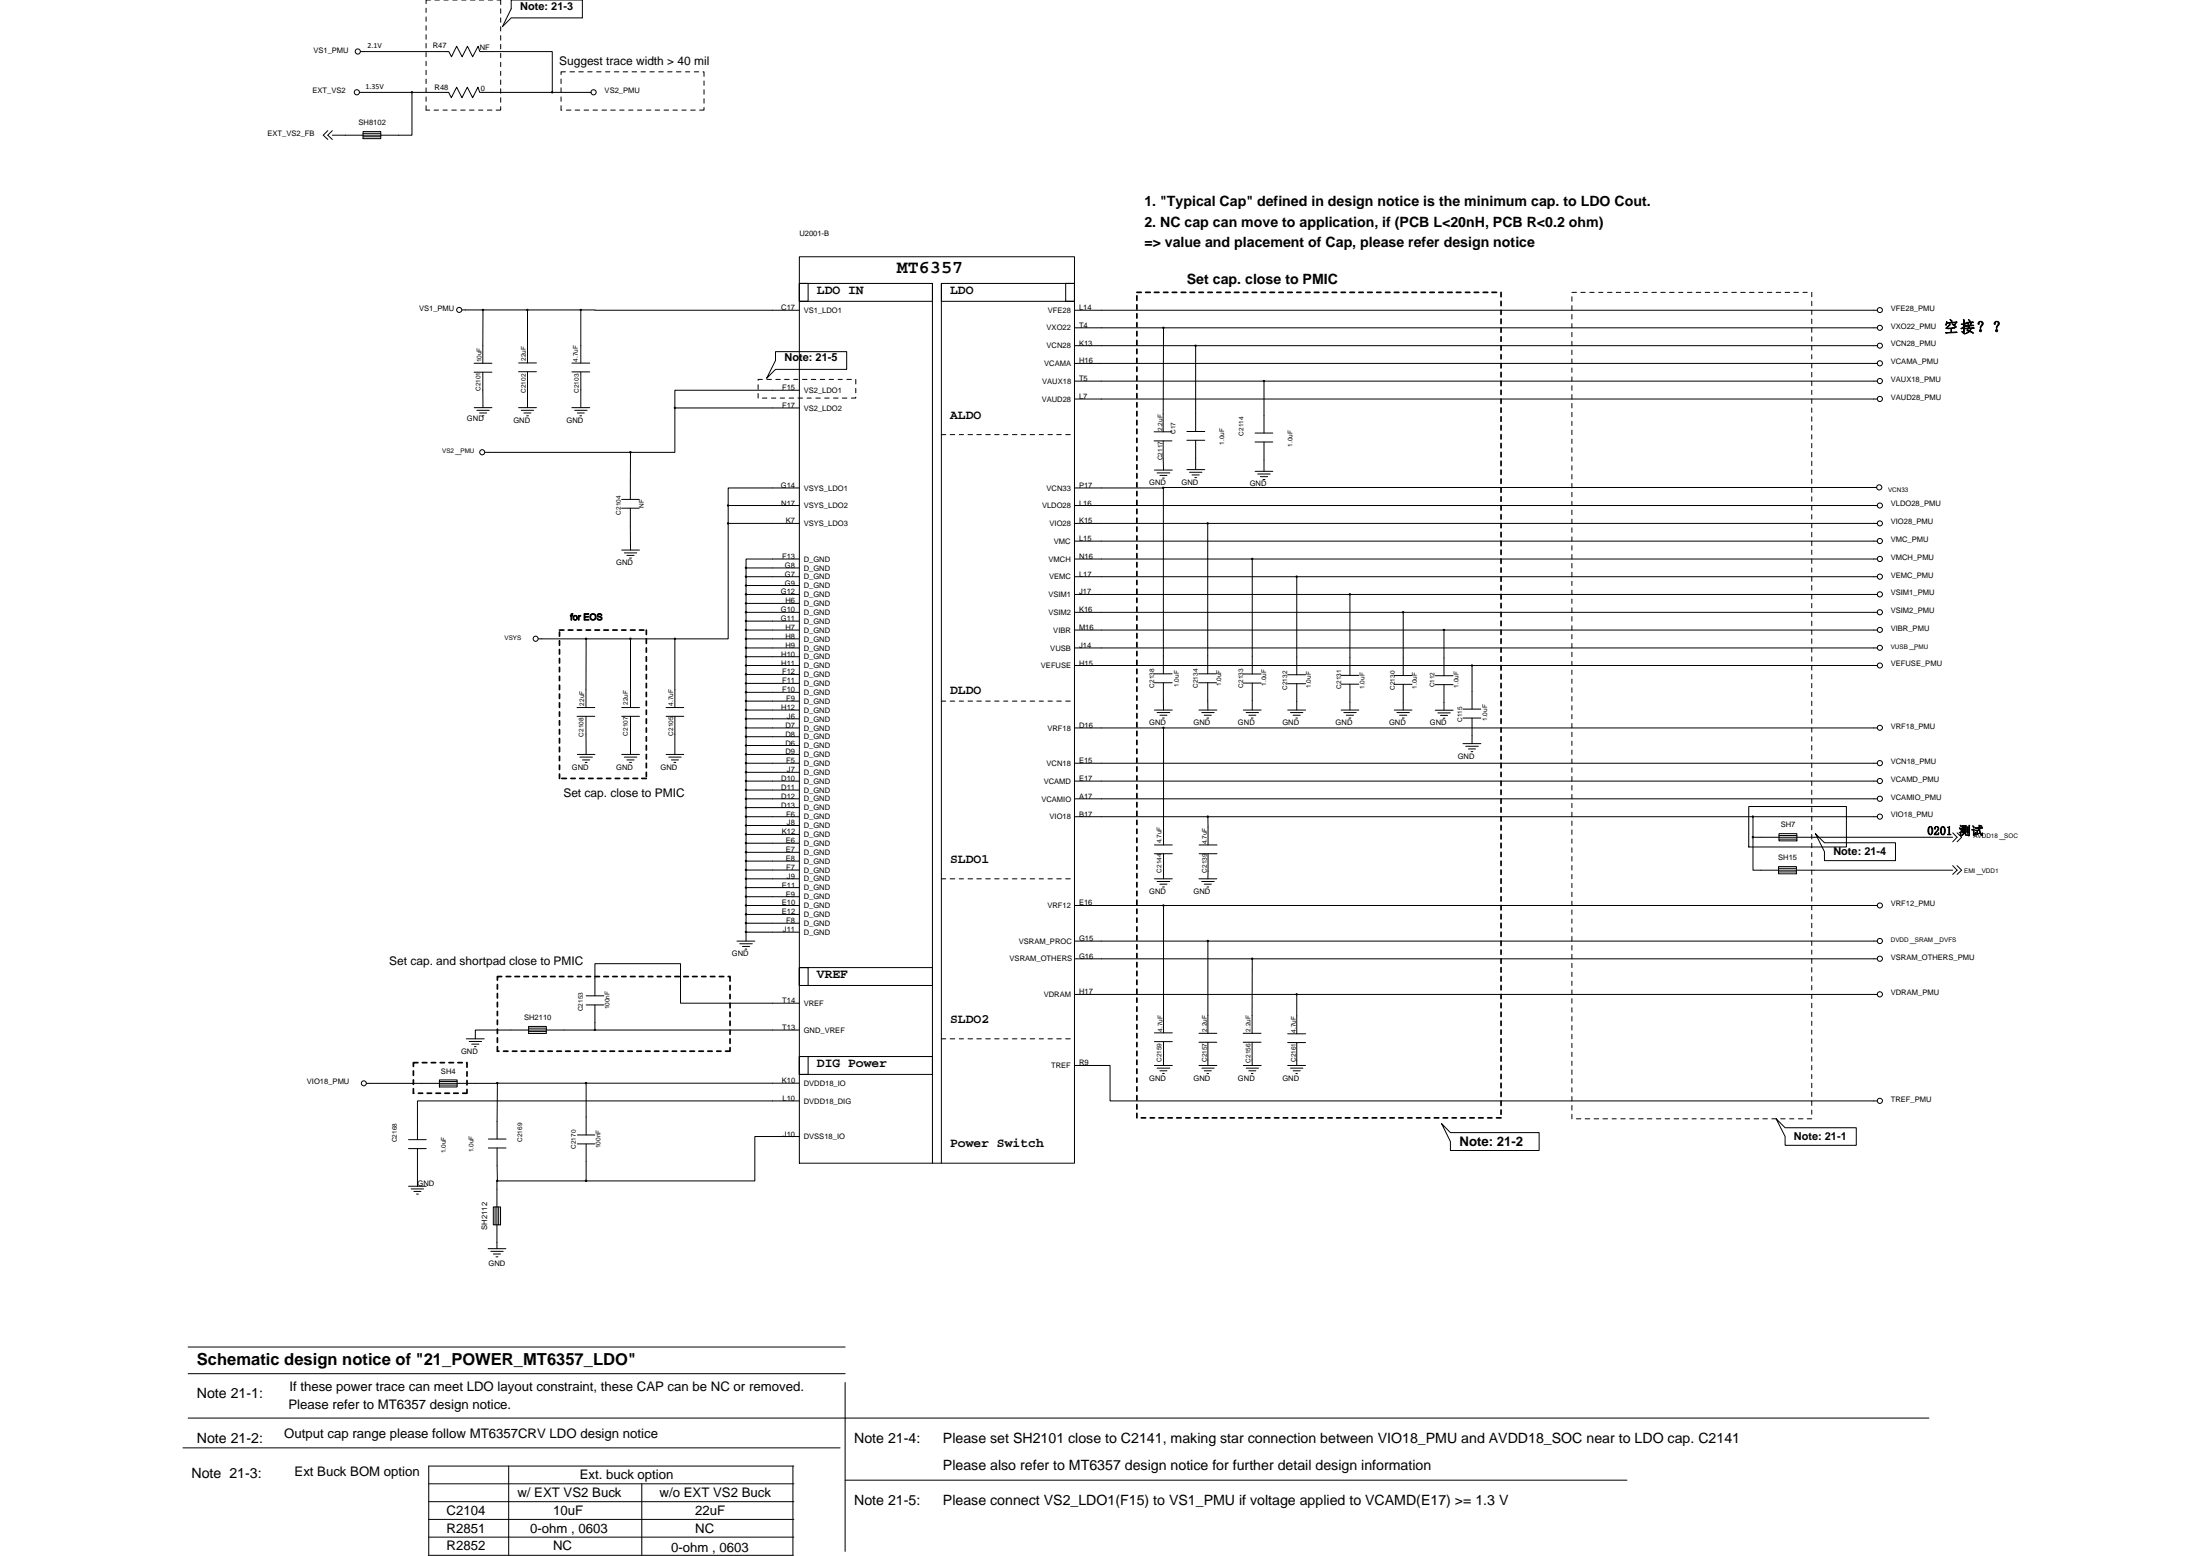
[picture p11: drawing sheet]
<svg xmlns="http://www.w3.org/2000/svg" width="297mm" height="210mm" viewBox="0 0 297 210" stroke-linecap="round" stroke-linejoin="round" font-family="sans-serif">
<g fill="none" stroke="#000" stroke-width=".23">
<path d="M153.5 39.9v.6M153.5 39.5h.6M154.7 39.5h.6M155.9 39.5h.6M157.1 39.5h.6M158.3 39.5h.6M159.5 39.5h.6M160.7 39.5h.6M161.9 39.5h.6M163.1 39.5h.6M164.3 39.5h.6M165.5 39.5h.6"/>
<path d="M166.7 39.5h.6M167.9 39.5h.6M169.1 39.5h.6M170.3 39.5h.6M171.5 39.5h.6M172.7 39.5h.6M173.9 39.5h.6M175.1 39.5h.6M176.3 39.5h.6M177.5 39.5h.6M178.7 39.5h.6M179.9 39.5h.6"/>
<path d="M181.1 39.5h.5M182.3 39.5h.6M183.5 39.5h.6M184.7 39.5h.6M185.9 39.5h.6M187.1 39.5h.6M188.3 39.5h.6M189.5 39.5h.6M190.6 39.5h.7M191.9 39.5h.5M193.1 39.5h.6M194.3 39.5h.6"/>
<path d="M195.4 39.5h.7M196.6 39.5h.6M197.9 39.5h.6M199 39.5h.6M200.3 39.5h.6M201.4 39.5h.7M202.7 39.5v.5M153.5 41.1v.6M153.5 42.3v.6M153.5 43.5v.6M153.5 44.7v.6M153.5 45.9v.6"/>
<path d="M153.5 47.1v.6M153.5 48.3v.6M153.5 49.5v.6M153.5 50.7v.6M153.5 51.9v.6M153.5 53.1v.6M153.5 54.3v.6M153.5 55.5v.6M153.5 56.7v.6M153.5 57.9v.6M153.5 59.1v.6M202.7 40.7v.6"/>
<path d="M202.7 41.9v.5M202.7 43.1v.6M202.7 44.2v.7M202.7 45.4v.7M202.7 46.7v.5M202.7 47.9v.5M202.7 49v.7M202.7 50.2v.7M202.7 51.4v.6M202.7 52.7v.5M202.7 53.8v.6M202.7 55.1v.5"/>
<path d="M202.7 56.2v.7M202.7 57.4v.6M202.7 58.7v.5M202.7 59.8v.6M153.5 60.3v.6M153.5 61.5v.6M153.5 62.7v.6M153.5 63.9v.6M153.5 65.1v.6M153.5 66.3v.6M153.5 67.5v.6M153.5 68.7v.6"/>
<path d="M153.5 69.9v.6M153.5 71.1v.6M153.5 72.3v.6M153.5 73.5v.6M153.5 74.7v.6M153.5 75.9v.6M153.5 77.1v.6M153.5 78.3v.6M153.5 79.5v.6M202.7 61v.7M202.7 62.2v.6M202.7 63.4v.6"/>
<path d="M202.7 64.6v.6M202.7 65.8v.6M202.7 67v.6M202.7 68.2v.6M202.7 69.4v.6M202.7 70.6v.6M202.7 71.8v.7M202.7 73v.6M202.7 74.2v.6M202.7 75.4v.6M202.7 76.6v.6M202.7 77.8v.6"/>
<path d="M202.7 79v.6M75.5 85.3v.6M75.5 86.5v.6M75.5 87.7v.6M75.5 88.9v.6M75.5 90.1v.6M75.5 91.3v.5M75.5 92.5v.6M75.5 93.7v.6M75.5 94.8v.7M75.5 96.1v.5M75.5 97.3v.6"/>
<path d="M75.5 98.4v.7M75.5 99.7v.6M75.5 85h.6M76.7 85h.6M78 85h.5M79.1 85h.6M80.3 85h.6M81.5 85h.6M82.7 85h.6M83.9 85h.6M85.1 85h.6M86.3 85h.6"/>
<path d="M87.3 85v.6M87.3 86.2v.6M87.3 87.4v.6M87.3 88.6v.6M87.3 89.8v.6M87.3 91v.6M87.3 92.2v.6M87.3 93.4v.6M87.3 94.6v.6M87.3 95.8v.6M87.3 97v.6M87.3 98.2v.6"/>
<path d="M87.3 99.4v.6M153.5 80.7v.6M153.5 81.9v.6M153.5 83.1v.6M153.5 84.3v.6M153.5 85.5v.6M153.5 86.7v.6M153.5 87.9v.6M153.5 89.1v.6M153.5 90.3v.6M153.5 91.5v.6M153.5 92.7v.6"/>
<path d="M153.5 93.9v.6M153.5 95.1v.6M153.5 96.3v.6M153.5 97.5v.6M153.5 98.7v.6M153.5 99.9v.6M202.7 80.2v.6M202.7 81.4v.6M202.7 82.6v.6M202.7 83.8v.6M202.7 85v.6M202.7 86.2v.6"/>
<path d="M202.7 87.4v.6M202.7 88.6v.6M202.7 89.8v.6M202.7 91v.6M202.7 92.2v.6M202.7 93.4v.6M202.7 94.6v.6M202.7 95.8v.6M202.7 97v.6M202.7 98.2v.6M202.7 99.4v.6M75.5 100.8v.7"/>
<path d="M75.5 102.1v.5M75.5 103.3v.5M75.5 104.5v.6M75.9 105.1h.6M77.1 105.1h.6M78.3 105.1h.6M79.5 105.1h.6M80.7 105.1h.6M81.9 105.1h.6M83.1 105.1h.6M84.3 105.1h.6M85.5 105.1h.6"/>
<path d="M86.7 105.1h.6M87.3 100.6v.6M87.3 101.8v.6M87.3 103v.6M87.3 104.2v.6M153.5 101.1v.6M153.5 102.3v.6M153.5 103.5v.6M153.5 104.7v.6M153.5 105.9v.6M153.5 107.1v.6M153.5 108.3v.6"/>
<path d="M153.5 109.5v.6M153.5 110.7v.6M153.5 111.9v.6M153.5 113.1v.6M153.5 114.3v.6M153.5 115.5v.6M153.5 116.7v.6M153.5 117.9v.6M153.5 119.1v.6M202.7 100.6v.6M202.7 101.8v.6M202.7 103v.6"/>
<path d="M202.7 104.2v.6M202.7 105.4v.6M202.7 106.6v.6M202.7 107.8v.6M202.7 109v.6M202.7 110.2v.6M202.7 111.4v.6M202.7 112.6v.6M202.7 113.8v.6M202.7 115v.6M202.7 116.2v.6M202.7 117.4v.6"/>
<path d="M202.7 118.6v.6M202.7 119.8v.6M67.2 132.9v.6M67.2 134.1v.6M67.2 135.3v.6M67.2 136.5v.6M67.2 137.7v.6M67.2 138.9v.6M67.7 131.8h-.5v.5M68.3 131.8h.7M69.5 131.8h.6M70.7 131.8h.6"/>
<path d="M71.9 131.8h.6M73.1 131.8h.6M74.3 131.8h.6M75.5 131.8h.6M76.7 131.8h.6M78 131.8h.5M79.1 131.8h.6M80.3 131.8h.6M81.5 131.8h.6M82.7 131.8h.6M83.9 131.8h.6M85.1 131.8h.6"/>
<path d="M86.3 131.8h.6M87.5 131.8h.6M88.7 131.8h.6M89.9 131.8h.6M91.1 131.8h.6M92.3 131.8h.6M93.5 131.8h.6M94.7 131.8h.6M95.9 131.8h.6M97.1 131.8h.6M98.3 131.8h.3v.6M98.6 133v.6"/>
<path d="M98.6 134.2v.6M98.6 135.4v.6M98.6 136.6v.6M98.6 137.8v.6M98.6 139v.6M153.5 120.3v.6M153.5 121.5v.6M153.5 122.7v.6M153.5 123.9v.6M153.5 125.1v.6M153.5 126.3v.6M153.5 127.5v.6"/>
<path d="M153.5 128.7v.6M153.5 129.9v.6M153.5 131.1v.6M153.5 132.3v.6M153.5 133.5v.6M153.5 134.7v.6M153.5 135.9v.6M153.5 137.1v.6M153.5 138.3v.6M153.5 139.5v.6M202.7 121v.6M202.7 122.2v.6"/>
<path d="M202.7 123.4v.6M202.7 124.6v.6M202.7 125.8v.6M202.7 127v.6M202.7 128.2v.6M202.7 129.4v.6M202.7 130.6v.6M202.7 131.8v.6M202.7 133v.6M202.7 134.2v.6M202.7 135.4v.6M202.7 136.6v.6"/>
<path d="M202.7 137.8v.6M202.7 139v.6M55.8 144.5v.6M55.8 145.7v.6M55.8 146.9l.1 .6M56.4 143.4h-.6v.5M56.5 147.5h.6M57 143.4h.6M57.7 147.5h.6M58.2 143.4h.6M58.9 147.5h.6M59.4 143.4h.6"/>
<path d="M60.1 147.5h.6M60.6 143.4h.6M61.3 147.5h.6M61.8 143.4h.6M63 143.4l.1 .6M63.1 147v.5h-.6M63.1 144.6v.6M63.1 145.8v.6M67.2 140.1v.6M67.2 141.2v.7h.2M68 141.9h.6M69.2 141.9h.6"/>
<path d="M70.4 141.9h.6M71.6 141.9h.6M72.8 141.9h.6M74 141.9h.6M75.2 141.9h.6M76.4 141.9h.6M77.6 141.9h.6M78.8 141.9h.6M80 141.9h.6M81.2 141.9h.6M82.4 141.9h.6M83.6 141.9h.6"/>
<path d="M84.8 141.9h.6M86 141.9h.6M87.2 141.9h.6M88.4 141.9h.6M89.6 141.9h.6M90.8 141.9h.6M92 141.9h.6M93.2 141.9h.6M94.4 141.9h.6M95.6 141.9h.6M96.8 141.9h.5M98.6 141.4v.5h-.6"/>
<path d="M98.6 140.2v.6M153.5 140.7v.5M153.5 141.9v.6M153.5 143.1v.6M153.5 144.3v.6M153.5 145.5v.5M153.5 146.7v.6M153.5 147.8v.7M153.5 149.1v.6M153.5 150.2v.7M154.1 150.9h.6M155.3 150.9h.6"/>
<path d="M156.5 150.9h.6M157.7 150.9h.6M158.9 150.9h.6M160.1 150.9h.6M161.3 150.9h.6M162.5 150.9h.6M163.7 150.9h.6M164.9 150.9h.6M166.1 150.9h.6M167.3 150.9h.6M168.5 150.9h.6M169.7 150.9h.6"/>
<path d="M170.9 150.9h.6M172.1 150.9h.6M173.3 150.9h.6M174.5 150.9h.6M175.7 150.9h.6M176.9 150.9h.6M178.1 150.9h.6M179.3 150.9h.6M180.5 150.9h.6M181.6 150.9h.7M182.9 150.9h.6M184.1 150.9h.6"/>
<path d="M185.3 150.9h.6M186.5 150.9h.6M187.7 150.9h.6M188.9 150.9h.6M190.1 150.9h.5M191.3 150.9h.6M192.4 150.9h.7M193.7 150.9h.6M194.9 150.9h.5M196.1 150.9h.5M197.2 150.9h.7M198.5 150.9h.5"/>
<path d="M199.6 150.9h.7M200.9 150.9h.5M202.1 150.9h.6M202.7 140.2v.6M202.7 141.4v.6M202.7 142.6v.6M202.7 143.8v.6M202.7 145v.6M202.7 146.2v.6M202.7 147.4v.6M202.7 148.6v.6M202.7 149.8v.6"/>
</g>
<g fill="none" stroke="#000" stroke-width=".14">
<path d="M44.3 17.6l-.7 .6 .7 .6M44.9 17.6l-.6 .6 .6 .6M48.7 7h11.9l.4 .7 .7-1.5 .7 1.5 .7-1.5 .7 1.5 .8-1.5 .2 .8h9.8v5.5h-9.8l-.3-.7-.7 1.4-.7-1.4-.7 1.4-.7-1.4-.8 1.4-.3-.7h-12.1M49 17.8h2.4v.9h-2.4zM49 18.2h.1M49 18.5h2.4M49 18h2.4M55.6 12.5v5.7h-10.7M57.5 14.3v.6h.5M57.5 1.1v.6M57.5 2.3v.6M57.5 3.5v.6"/>
<path d="M57.5 4.7v.6M57.5 5.9v.6M57.5 7.1v.6M57.5 8.3v.6M57.5 9.5v.6M57.5 10.7v.6M57.5 11.9v.6M57.5 13.1v.6M58.1 0h-.6v.5M58.6 14.9h.6M58.7 0h.6M59.8 14.9h.6"/>
<path d="M59.9 0h.6M61 14.9h.6M61.1 0h.6M62.2 14.9h.6M62.3 0h.6M63.4 14.9h.6M63.5 0h.6M64.6 14.9h.6M64.7 0h.6M65.8 14.9h.6M65.9 0h.6M67.1 0h.5v.6"/>
<path d="M67.6 14.4v.5h-.6M67.6 1.2v.6M67.6 2.4v.6M67.6 3.6v.6M67.6 4.8v.6M67.6 6v.6M67.6 7.2v.6M67.6 8.4v.6M67.6 9.6v.6M67.6 10.8v.6M67.6 12v.6M67.6 13.2v.6"/>
<path d="M69 0h9.6v2.4h-9.6l-1.2 1.2 1.2-2.4zM75.8 10.7v.6M75.8 11.9v.6M75.8 13.1v.6M75.8 14.3v.6h.1M76.3 9.7h-.5v.4M76.5 14.9h.6M77 9.7h.6M77.7 14.9h.6M78.1 9.7h.7M78.9 14.9h.6M79.4 9.7h.5"/>
<path d="M79.8 12.5h-5.2M80.1 14.9h.6M80.6 9.7h.5M81.3 14.9h.6M81.8 9.7h.5M82.5 14.9h.6M82.9 9.7h.7M83.7 14.9h.6M84.1 9.7h.6M84.9 14.9h.6M85.3 9.7h.7M86.1 14.9h.6"/>
<path d="M86.5 9.7h.6M87.3 14.9h.6M87.8 9.7h.5M88.5 14.9h.6M88.9 9.7h.7M89.7 14.9h.6M90.1 9.7h.6M90.9 14.9h.6M91.3 9.7h.6M92.1 14.9h.5M92.6 9.7h.5M93.3 14.9h.6"/>
<path d="M93.7 9.7h.6M94.9 9.7h.2v.6M95.1 14.5v.4h-.6M95.1 10.9v.6M95.1 12.1v.6M95.1 13.3v.6M107.9 38.2h18v2.5h-18zM107.9 38.2h1.2v2.5h-1.2zM107.9 34.6h37.2v122.4h-37.2zM125.9 38.2v118.8M127.1 38.2h18v2.5h-18zM127.1 38.2v118.8"/>
<path d="M143.9 38.2h1.2v2.5h-1.2zM212.2 39.5h.6M213.4 39.5h.6M214.6 39.5h.6M215.9 39.5h.5M217 39.5h.7M218.2 39.5h.6M219.4 39.5h.6M220.6 39.5h.6M221.8 39.5h.6M223 39.5h.6M224.2 39.5h.6"/>
<path d="M225.4 39.5h.6M226.6 39.5h.6M227.8 39.5h.6M229 39.5h.6M230.2 39.5h.6M231.4 39.5h.6M232.6 39.5h.6M233.8 39.5h.6M235 39.5h.6M236.2 39.5h.6M237.4 39.5h.6M238.6 39.5h.6"/>
<path d="M239.8 39.5h.6M241 39.5h.6M242.2 39.5h.6M243.4 39.5h.6M244.6 39.5v.5M62.4 41.8h2.8v7.2M64 50.2h2.4M64 49h2.4M64 55h2.4M64.4 55.4h1.7M64.7 55.7h1M65.1 56.1h.2"/>
<path d="M65.2 50.2v4.8M65.2 41.8h6v7.2M70 55h2.4M70 50.2h2.4M70 49h2.4M70.4 55.4h1.6M70.7 55.7h1M71.1 56.1h.2M71.2 50.2v4.8M71.2 41.8h7.2v7.2M77.2 55h2.4M77.2 49h2.4"/>
<path d="M77.2 50.2h2.4M77.6 55.4h1.7M78 55.7h.9M78.3 56.1h.2M78.4 50.2v4.8M78.4 41.8l29.5 .1M102.4 51.9v.6M102.4 53.1v.6M102.9 53.7h.6M102.9 51.2h-.5v.1M103.5 51.2h.7M104.2 53.7h.6"/>
<path d="M104.7 47.5h9.6v2.3h-9.6l-1.2 1.2 1.2-2.4zM104.8 51.2h.5M105.3 53.7h.6M105.9 51.2h.6M106.5 53.7h.7M107.2 51.2h.5M107.7 53.7h.6M107.9 55.1h-16.8v5.9h-6M107.9 52.7h-16.8v2.4M108.3 51.2h.7M109 53.7h.5M109.5 51.2h.6"/>
<path d="M110.1 53.7h.6M110.7 51.2h.7M111.4 53.7h.5M111.9 51.2h.6M112.5 53.7h.7M113.2 51.2h.5M113.7 53.7h.6M114.3 51.2h.7M115.5 53.6v.1h-.5M115.5 51.2v.6M115.5 52.4v.6M127.1 58.7h.6"/>
<path d="M128.3 58.7h.6M129.5 58.7h.6M130.7 58.7h.6M131.9 58.7h.6M133.1 58.7h.6M134.3 58.7h.6M135.5 58.7h.6M136.7 58.7h.6M137.9 58.7h.6M139.1 58.7h.6M140.3 58.7h.6M141.5 58.7h.6"/>
<path d="M142.7 58.7h.6M143.9 58.7h.6M145.1 44.2h12v14.1M145.1 46.7h16.3v11.5M145.1 51.4h25.6v7M155.8 59.5h2.4M155.8 58.3h2.4M157.1 59.5v3.9M160.2 59.4h2.5M160.2 58.2h2.5M161.4 59.4v4M169.5 59.6h2.3"/>
<path d="M169.5 58.4h2.3M170.7 59.6v4M212.2 40v.7M212.2 41.3v.6M212.2 42.4v.7M212.2 43.7v.5M212.2 44.9v.5M212.2 46.1v.6M212.2 47.2v.7M212.2 48.4v.6M212.2 49.7v.5M212.2 50.9v.5"/>
<path d="M212.2 52v.7M212.2 53.2v.6M212.2 54.4v.7M212.2 55.6v.6M212.2 56.9v.5M212.2 58v.7M212.2 59.2v.6M244.6 40.7v.6M244.6 41.9v.5M244.6 43.1v.6M244.6 44.2v.7M244.6 45.4v.7"/>
<path d="M244.6 46.7v.5M244.6 47.9v.5M244.6 49v.7M244.6 50.2v.7M244.6 51.4v.6M244.6 52.7v.5M244.6 53.8v.6M244.6 55.1v.5M244.6 56.2v.7M244.6 57.4v.6M244.6 58.7v.5M244.6 59.8v.6"/>
<path d="M253.5 41.9h-108.4M253.5 46.7h-92.1M253.5 49h-108.4M253.5 44.2h-96.4M253.5 51.4h-82.8M253.5 53.8h-108.4M65.5 61h19.6v6.4M83.9 68.6h2.4M83.9 67.4h2.4M83.9 74.2h2.4M84.3 74.6h1.7M84.6 75h1"/>
<path d="M85 75.3h.3M85.1 68.6v5.6M98.3 70.6v15.6h-7.2v9.3M100.7 77.8v2.4M100.7 76.6v1.2M107.9 65.8h-9.6v4.8M107.9 75.4h-7.2v1.2M107.9 68.2h-9.6M107.9 70.6h-9.6M107.9 77.8h-7.2M107.9 76.6h-7.2M107.9 79h-7.2"/>
<path d="M145.1 70.6h18v20.3M145.1 75.4h24v15.6M145.1 77.8h30v13.3M155.9 63.4h2.4M156.2 63.8h1.7M156.6 64.2h1M157 64.5h.2M157.1 65.8v25.1M160.2 63.4h2.5M160.6 63.7h1.7M160.9 64.1h1M161.3 64.5h.3"/>
<path d="M169.5 63.6h2.3M169.8 64h1.7M170.2 64.3h1M170.5 64.7h.3M212.2 60.4v.6M212.2 61.7v.5M212.2 62.8v.6M212.2 64v.6M212.2 65.2v.6M212.2 66.4v.6M212.2 67.6v.6M212.2 68.8v.6"/>
<path d="M212.2 70v.6M212.2 71.2v.6M212.2 72.5v.5M212.2 73.6v.6M212.2 74.8v.6M212.2 76v.6M212.2 77.2v.6M212.2 78.4v.6M212.2 79.6v.6M244.6 61v.7M244.6 62.2v.6M244.6 63.4v.6"/>
<path d="M244.6 64.6v.6M244.6 65.8v.6M244.6 67v.6M244.6 68.2v.6M244.6 69.4v.6M244.6 70.6v.6M244.6 71.8v.7M244.6 73v.6M244.6 74.2v.6M244.6 75.4v.6M244.6 76.6v.6M244.6 77.8v.6"/>
<path d="M244.6 79v.6M253.4 65.8h-108.3M253.5 68.2h-108.4M253.5 73h-108.4M253.5 75.4h-84.4M253.5 70.6h-90.4M253.5 77.8h-78.4M72.7 86.2h6.4M77.9 96.7h2.4M77.9 95.5h2.4M79.1 96.7v5.1M79.1 86.2h12"/>
<path d="M79.1 86.2v9.3M83.9 96.7h2.4M83.9 95.5h2.4M85.1 96.7v5.1M85.1 86.2v9.3M89.9 96.7h2.4M89.9 95.5h2.4M91.1 96.7v5.1M100.7 95.8v2.4M100.7 89.8v2.4M100.7 83.8v2.4M107.9 99.4h-7.2v1.2"/>
<path d="M107.9 98.2h-7.2v1.2M107.9 94.6h-7.2v1.2M107.9 93.4h-7.2v1.2M107.9 92.2h-7.2v1.2M107.9 88.6h-7.2v1.2M107.9 87.4h-7.2v1.2M107.9 86.2h-7.2v1.2M107.9 82.6h-7.2v1.2M107.9 81.4h-7.2v1.2M107.9 80.2h-7.2v1.2M107.9 85h-7.2M107.9 89.8h-7.2"/>
<path d="M107.9 91h-7.2M107.9 83.8h-7.2M107.9 95.8h-7.2M107.9 97h-7.2M127.1 94.6h.6M128.3 94.6h.6M129.5 94.6h.6M130.7 94.6h.6M131.9 94.6h.6M133.1 94.6h.6M134.3 94.6h.6M135.5 94.6h.6"/>
<path d="M136.7 94.6h.6M137.9 94.6h.6M139.1 94.6h.6M140.3 94.6h.6M141.5 94.6h.6M142.7 94.6h.6M143.9 94.6h.6M145.1 98.2h12v15.8M145.1 82.6h44.4v8.6M145.1 89.8h53.7v5.9M145.1 80.2h37.2M145.1 85h49.9"/>
<path d="M155.8 92.1h2.5M155.8 90.9h2.5M155.9 95.8h2.4M156.2 96.2h1.7M156.6 96.5h1M157 96.9h.2M157.1 92.1v3.7M161.8 92.1h2.5M161.8 90.9h2.5M161.9 95.8h2.4M162.3 96.2h1.6M162.6 96.5h1"/>
<path d="M163 96.9h.2M163.1 92.1v3.7M167.9 95.8h2.4M167.9 92.2h2.4M167.9 91h2.4M168.3 96.2h1.6M168.6 96.5h1M168.9 96.9h.3M169.1 92.2v3.6M173.9 95.8h2.4M173.9 92.3h2.4M173.9 91.1h2.4"/>
<path d="M174.2 96.2h1.7M174.6 96.5h1M175 96.9h.2M175.1 92.3v3.5M181.1 95.8h2.4M181.1 92.3h2.4M181.1 91.1h2.4M181.4 96.2h1.7M181.8 96.5h.9M182.1 96.9h.3M182.3 92.3v3.5M188.3 92.4h2.3"/>
<path d="M188.3 91.2h2.3M188.3 95.8h2.3M188.6 96.2h1.7M189 96.5h.9M189.3 96.9h.3M189.5 92.4v3.4M193.8 95.8h2.4M193.8 91.2h2.4M193.8 92.4h2.4M194.1 96.2h1.7M194.5 96.5h.9M194.9 96.9h.2"/>
<path d="M195 92.4v3.4M197.5 96.9h2.4M197.5 95.7h2.4M198.8 96.9v3.5M212.2 80.8v.6M212.2 82v.6M212.2 83.2v.6M212.2 84.4v.6M212.2 85.6v.6M212.2 86.8v.6M212.2 88v.6M212.2 89.2v.6"/>
<path d="M212.2 90.4v.6M212.2 91.6v.6M212.2 92.8v.6M212.2 94v.6M212.2 95.2v.6M212.2 96.4v.6M212.2 97.6v.6M212.2 98.8v.6M244.6 80.2v.6M244.6 81.4v.6M244.6 82.6v.6M244.6 83.8v.6"/>
<path d="M244.6 85v.6M244.6 86.2v.6M244.6 87.4v.6M244.6 88.6v.6M244.6 89.8v.6M244.6 91v.6M244.6 92.2v.6M244.6 93.4v.6M244.6 94.6v.6M244.6 95.8v.6M244.6 97v.6M244.6 98.2v.6"/>
<path d="M244.6 99.4v.6M253.5 80.2h-71.2v10.9M253.5 85h-58.5v6.2M253.5 98.2h-96.4M253.5 82.6h-64M253.5 87.4h-108.4M253.5 89.8h-54.7M78 101.8h2.3M78.3 102.2h1.7M78.7 102.6h.9M79 102.9h.3M83.9 101.8h2.4"/>
<path d="M84.3 102.2h1.7M84.6 102.6h1M85 102.9h.3M89.9 101.8h2.4M90.3 102.2h1.7M90.7 102.6h.9M91 102.9h.2M100.7 112.6v2.4M100.7 106.6v2.4M100.7 100.6v2.4M100.7 119.8v2.4M107.9 118.6h-7.2v1.2"/>
<path d="M107.9 117.4h-7.2v1.2M107.9 116.2h-7.2v1.2M107.9 115h-7.2v1.2M107.9 111.4h-7.2v1.2M107.9 110.2h-7.2v1.2M107.9 109h-7.2v1.2M107.9 105.4h-7.2v1.2M107.9 104.2h-7.2v1.2M107.9 103h-7.2v1.2M107.9 107.8h-7.2M107.9 100.6h-7.2M107.9 101.8h-7.2"/>
<path d="M107.9 106.6h-7.2M107.9 113.8h-7.2M107.9 119.8h-7.2M107.9 112.6h-7.2M127.1 118.6h.6M128.3 118.6h.6M129.5 118.6h.6M130.7 118.6h.6M131.9 118.6h.6M133.1 118.6h.6M134.3 118.6h.6M135.5 118.6h.6"/>
<path d="M136.7 118.6h.6M137.9 118.6h.6M139.1 118.6h.6M140.3 118.6h.6M141.5 118.6h.6M142.7 118.6h.6M143.9 118.6h.6M145.1 110.2h18v3.8M155.9 118.6h2.4M155.9 115.2h2.4M155.9 114h2.4M156.2 119h1.7"/>
<path d="M156.6 119.3h1M157 119.7h.2M157.1 115.2v3.4M161.9 118.6h2.4M161.9 115.2h2.4M161.9 114h2.4M162.3 119h1.6M162.6 119.3h1M163 119.7h.2M163.1 115.2v3.4M197.5 100.4h2.4M197.9 100.7h1.7"/>
<path d="M198.3 101.1h.9M198.6 101.4h.3M212.2 100v.6M212.2 101.2v.6M212.2 102.4v.6M212.2 103.6v.6M212.2 104.8v.6M212.2 106v.6M212.2 107.2v.6M212.2 108.4v.6M212.2 109.6v.6M212.2 110.8v.6"/>
<path d="M212.2 112v.6M212.2 113.2v.6M212.2 114.4v.6M212.2 115.6v.6M212.2 116.8v.6M212.2 118v.6M212.2 119.2v.6M236.1 108.8h13.2v5.5h-13.2zM236.7 110.2v7.2h26.9M236.7 113h26.9M240.1 116.9h2.4v1h-2.4zM240.1 117.7h2.4"/>
<path d="M240.1 117.2h2.4M240.2 112.5h2.4v1h-2.4zM240.2 113.2h2.4M240.2 112.8h2.4M242.5 117.4h.1M242.6 113h.1M244.6 100.6v.6M244.6 101.8v.6M244.6 103v.6M244.6 104.2v.6M244.6 105.4v.6M244.6 106.6v.6"/>
<path d="M244.6 107.8v.6M244.6 109v.6M244.6 110.2v.6M244.6 111.4v.6M244.6 112.6v.6M244.6 113.8v.6M244.6 115v.6M244.6 116.2v.6M244.6 117.4v.6M244.6 118.6v.6M244.6 119.8v.6M245.1 112.5l1.2 1.2h9.6v2.4h-9.6v-1.2z"/>
<path d="M253.5 103h-108.4M253.5 107.8h-108.4M253.5 110.2h-90.4M253.5 105.4h-108.4M263.6 116.8l.6 .6-.6 .6M263.6 112.4l.6 .6-.6 .6M264.2 116.8l.7 .6-.7 .6M264.2 112.4l.7 .6-.7 .6M71.4 138.5h2.4v1h-2.4zM71.4 139h.1M71.4 139.2h2.4M71.4 138.7h2.4"/>
<path d="M79.1 135.6h2.4M79.1 134.4h2.4M80.3 134.4v-4.4h11.6v5.4h16M80.3 135.6v3.4M99.5 127h2.4M99.9 127.4h1.7M100.2 127.7h1M100.6 128.1h.2M100.7 123.4v3.6M100.7 122.2v1.2h7.2M107.9 139h-43.7v1.2M107.9 122.2h-7.2"/>
<path d="M107.9 121h-7.2M107.9 124.6h-7.2M107.9 125.8h-7.2M107.9 130.6h1.2v2.4h-1.2v-2.4h18v2.4h-18zM145.1 129.4h24v10M145.1 127h18v12.4M145.1 134.2h30v5.3M145.1 122.2h12v17.2M155.9 139.4h2.4M161.9 139.4h2.4M167.8 139.4h2.5M173.9 139.5h2.4"/>
<path d="M212.2 120.4v.6M212.2 121.6v.6M212.2 122.8v.6M212.2 124v.6M212.2 125.2v.6M212.2 126.4v.6M212.2 127.6v.6M212.2 128.8v.6M212.2 130v.6M212.2 131.2v.6M212.2 132.4v.6M212.2 133.6v.6"/>
<path d="M212.2 134.8v.6M212.2 136v.6M212.2 137.2v.6M212.2 138.4v.6M212.2 139.6v.6M244.6 121v.6M244.6 122.2v.6M244.6 123.4v.6M244.6 124.6v.6M244.6 125.8v.6M244.6 127v.6M244.6 128.2v.6"/>
<path d="M244.6 129.4v.6M244.6 130.6v.6M244.6 131.8v.6M244.6 133v.6M244.6 134.2v.6M244.6 135.4v.6M244.6 136.6v.6M244.6 137.8v.6M244.6 139v.6M253.5 122.2h-96.4M253.5 127h-90.4M253.5 129.4h-84.4"/>
<path d="M253.5 134.2h-78.4M55.2 155h2.3M55.2 153.8h2.3M56.4 155v5.1M59.3 145.7h2.4v1h-2.4zM59.3 146.2h.1M59.3 146.4h2.4M59.3 145.9h2.4M63 140.2h2.4M63.3 140.5h1.7M63.7 140.9h1M64 141.2h.3"/>
<path d="M65.9 154.9h2.4M65.9 153.7h2.4M67.1 154.9l.1 4.5M67.2 146.2l-.1 7.5M78 154.4h2.3M78 153.2h2.3M79.1 154.4v5M79.1 146.2h-29.6M79.1 159.4h-12v9.1M107.9 148.6h-51.5v5.2M107.9 146.2h-28.8v7M107.9 153.4h-6v6h-22.8"/>
<path d="M107.9 142.6h18v2.4h-18v-2.4h1.2v2.4h-1.2zM127.1 140.2h.6M128.3 140.2h.6M129.5 140.2h.6M130.7 140.2h.6M131.9 140.2h.6M133.1 140.2h.6M134.3 140.2h.6M135.5 140.2h.6M136.7 140.2h.6M137.9 140.2h.6M139.1 140.2h.6"/>
<path d="M140.3 140.2h.6M141.5 140.2h.6M142.7 140.2h.6M143.9 140.2h.6M145.1 143.8h4.8v4.8h103.6M155.9 143.8h2.4M155.9 140.6h2.4M156.2 144.1h1.7M156.6 144.5h1M157 144.9h.2M157.1 140.6v3.2M161.9 143.8h2.4"/>
<path d="M161.9 140.7h2.4M162.3 144.1h1.6M162.6 144.5h1M163 144.9h.2M163.1 140.7v3.1M167.8 140.7h2.5M167.9 143.8h2.4M168.3 144.1h1.6M168.6 144.5h1M168.9 144.9h.3M169.1 140.7v3.1M173.9 143.8h2.4"/>
<path d="M173.9 140.7h2.4M174.2 144.1h1.7M174.6 144.5h1M175 144.9h.2M175.1 140.7v3.1M194.6 151.6l1.2 1.2h12v2.5h-12v-1.2zM212.2 140.8v.6M212.2 142v.6M212.2 143.2v.6M212.2 144.4v.6M212.2 145.6v.6M212.2 146.8v.6"/>
<path d="M212.2 148v.6M212.2 149.2v.6M212.2 150.4v.6M212.8 151h.6M214 151h.6M215.2 151h.7M216.4 151h.6M217.7 151h.5M218.8 151h.6M220 151h.6M221.2 151h.6M222.4 151h.6"/>
<path d="M223.6 151h.6M224.8 151h.6M226 151h.6M227.2 151h.6M228.4 151h.6M229.6 151h.6M230.8 151h.6M232 151h.6M233.2 151h.6M234.4 151h.6M235.6 151h.6M236.8 151h.6"/>
<path d="M238 151h.6M239.2 151h.6M239.8 151l1.2 1.2h9.6v2.4h-9.6v-1.2zM240.4 151h.6M241.6 151h.6M242.8 151h.6M244 151h.6M244.6 140.2v.6M244.6 141.4v.6M244.6 142.6v.6M244.6 143.8v.6M244.6 145v.6"/>
<path d="M244.6 146.2v.6M244.6 147.4v.6M244.6 148.6v.6M244.6 149.8v.6M55.2 160.1h2.3M55.5 160.4h1.7M55.9 160.8h.9M56.2 161.1h.3M65.9 168.5h2.4M66.3 168.9h1.6M66.6 169.2h1M66.6 162.9h1v2.4h-1z"/>
<path d="M66.8 162.9v2.4M67 169.6h.2M67.1 165.3h.1M67.3 162.9v2.4M24.7 195.4h88.7M25.4 185.4h88.7M25.4 191.4h235M25.4 181.8h88.7M68.7 197.8v12M107.1 197.8v12M107.2 197.8h-49.3v12M114.1 186.6v22.8"/>
<path d="M114.1 199.7h105.6M57.8 209.9h49.3M57.9 200.2h49.3M57.9 202.6h49.3M57.9 205h49.3M57.9 207.4h49.3M86.7 200.2v9.6"/>
<circle cx="48.2" cy="12.5" r=".35"/>
<circle cx="48.3" cy="7" r=".35"/>
<circle cx="80.1" cy="12.5" r=".35"/>
<circle cx="62" cy="41.8" r=".35"/>
<circle cx="253.8" cy="49" r=".35"/>
<circle cx="253.8" cy="51.4" r=".35"/>
<circle cx="253.8" cy="53.8" r=".35"/>
<circle cx="253.8" cy="41.8" r=".35"/>
<circle cx="253.8" cy="44.2" r=".35"/>
<circle cx="253.8" cy="46.6" r=".35"/>
<circle cx="65.1" cy="61" r=".34"/>
<circle cx="253.7" cy="65.8" r=".35"/>
<circle cx="253.8" cy="77.8" r=".35"/>
<circle cx="253.8" cy="73" r=".35"/>
<circle cx="253.8" cy="75.4" r=".35"/>
<circle cx="253.8" cy="70.6" r=".35"/>
<circle cx="253.8" cy="68.2" r=".35"/>
<circle cx="72.3" cy="86.2" r=".34"/>
<circle cx="253.8" cy="82.6" r=".35"/>
<circle cx="253.8" cy="80.2" r=".35"/>
<circle cx="253.8" cy="98.2" r=".35"/>
<circle cx="253.8" cy="87.4" r=".35"/>
<circle cx="253.8" cy="89.8" r=".35"/>
<circle cx="253.8" cy="85" r=".35"/>
<circle cx="253.8" cy="105.4" r=".35"/>
<circle cx="253.8" cy="110.2" r=".35"/>
<circle cx="253.8" cy="107.8" r=".35"/>
<circle cx="253.8" cy="103" r=".35"/>
<circle cx="253.8" cy="129.4" r=".35"/>
<circle cx="253.8" cy="127" r=".35"/>
<circle cx="253.8" cy="134.2" r=".35"/>
<circle cx="253.8" cy="122.2" r=".35"/>
<circle cx="49.1" cy="146.2" r=".34"/>
<circle cx="253.8" cy="148.6" r=".35"/>
</g>
<g fill="#000" stroke="#000" stroke-width=".14">
<path d="M55.5 12.4h.2v.1h-.2z" fill-rule="evenodd"/>
<path d="M74.5 12.4h.1v.1h-.1z" fill-rule="evenodd"/>
<path d="M65.1 41.8h.2v.1h-.2z" fill-rule="evenodd"/>
<path d="M71.1 41.8h.2v.1h-.2z" fill-rule="evenodd"/>
<path d="M78.4 41.8h.1v.1h-.1z" fill-rule="evenodd"/>
<path d="M91.1 55h.1v.1h-.1z" fill-rule="evenodd"/>
<path d="M157 44.2h.2v.1h-.2z" fill-rule="evenodd"/>
<path d="M161.4 46.6h.1v.1h-.1z" fill-rule="evenodd"/>
<path d="M170.6 51.4h.1v.1h-.1z" fill-rule="evenodd"/>
<path d="M85 61h.2v.1h-.2z" fill-rule="evenodd"/>
<path d="M98.2 68.2h.2v.1h-.2z" fill-rule="evenodd"/>
<path d="M98.2 70.6h.2v.1h-.2z" fill-rule="evenodd"/>
<path d="M100.6 76.6h.2v.1h-.2z" fill-rule="evenodd"/>
<path d="M100.6 77.8h.2v.1h-.2z" fill-rule="evenodd"/>
<path d="M100.6 78.9h.2v.2h-.2z" fill-rule="evenodd"/>
<path d="M157 65.8h.1v.1h-.1z" fill-rule="evenodd"/>
<path d="M163 70.6h.1v.1h-.1z" fill-rule="evenodd"/>
<path d="M169 75.4h.1v.1h-.1z" fill-rule="evenodd"/>
<path d="M175 77.8h.1v.1h-.1z" fill-rule="evenodd"/>
<path d="M79.1 86.1h.1v.2h-.1z" fill-rule="evenodd"/>
<path d="M85 86.1h.2v.2h-.2z" fill-rule="evenodd"/>
<path d="M91.1 86.1h.1v.2h-.1z" fill-rule="evenodd"/>
<path d="M100.6 81.4h.2v.1h-.2z" fill-rule="evenodd"/>
<path d="M100.6 82.6h.2v.1h-.2z" fill-rule="evenodd"/>
<path d="M100.6 88.5h.2v.2h-.2z" fill-rule="evenodd"/>
<path d="M100.6 89.7h.2v.2h-.2z" fill-rule="evenodd"/>
<path d="M100.6 90.9h.2v.2h-.2z" fill-rule="evenodd"/>
<path d="M100.6 94.5h.2v.2h-.2z" fill-rule="evenodd"/>
<path d="M100.6 95.7h.2v.2h-.2z" fill-rule="evenodd"/>
<path d="M100.6 99.3h.2v.2h-.2z" fill-rule="evenodd"/>
<path d="M100.6 80.1h.2v.2h-.2z" fill-rule="evenodd"/>
<path d="M100.6 83.7h.2v.2h-.2z" fill-rule="evenodd"/>
<path d="M100.6 84.9h.2v.2h-.2z" fill-rule="evenodd"/>
<path d="M100.6 86.1h.2v.2h-.2z" fill-rule="evenodd"/>
<path d="M100.6 87.4h.2v.1h-.2z" fill-rule="evenodd"/>
<path d="M100.6 92.2h.2v.1h-.2z" fill-rule="evenodd"/>
<path d="M100.6 93.4h.2v.1h-.2z" fill-rule="evenodd"/>
<path d="M100.6 96.9h.2v.2h-.2z" fill-rule="evenodd"/>
<path d="M100.6 98.1h.2v.2h-.2z" fill-rule="evenodd"/>
<path d="M157 98.1h.2v.2h-.2z" fill-rule="evenodd"/>
<path d="M182.2 80.1h.1v.2h-.1z" fill-rule="evenodd"/>
<path d="M189.4 82.6h.1v.1h-.1z" fill-rule="evenodd"/>
<path d="M194.9 84.9h.1v.2h-.1z" fill-rule="evenodd"/>
<path d="M198.7 89.7h.1v.2h-.1z" fill-rule="evenodd"/>
<path d="M100.6 118.5h.2v.1h-.2z" fill-rule="evenodd"/>
<path d="M100.6 102.9h.2v.1h-.2z" fill-rule="evenodd"/>
<path d="M100.6 104.1h.2v.2h-.2z" fill-rule="evenodd"/>
<path d="M100.6 107.7h.2v.1h-.2z" fill-rule="evenodd"/>
<path d="M100.6 111.3h.2v.2h-.2z" fill-rule="evenodd"/>
<path d="M100.6 112.5h.2v.2h-.2z" fill-rule="evenodd"/>
<path d="M100.6 113.7h.2v.1h-.2z" fill-rule="evenodd"/>
<path d="M100.6 114.9h.2v.2h-.2z" fill-rule="evenodd"/>
<path d="M100.6 116.1h.2v.2h-.2z" fill-rule="evenodd"/>
<path d="M100.6 117.3h.2v.1h-.2z" fill-rule="evenodd"/>
<path d="M100.6 119.7h.2v.1h-.2z" fill-rule="evenodd"/>
<path d="M100.6 100.5h.2v.2h-.2z" fill-rule="evenodd"/>
<path d="M100.6 101.7h.2v.2h-.2z" fill-rule="evenodd"/>
<path d="M100.6 105.3h.2v.2h-.2z" fill-rule="evenodd"/>
<path d="M100.6 106.5h.2v.2h-.2z" fill-rule="evenodd"/>
<path d="M100.6 108.9h.2v.1h-.2z" fill-rule="evenodd"/>
<path d="M100.6 110.1h.2v.2h-.2z" fill-rule="evenodd"/>
<path d="M163 110.1h.1v.2h-.1z" fill-rule="evenodd"/>
<path d="M236.6 110.1h.1v.2h-.1z" fill-rule="evenodd"/>
<path d="M236.6 112.9h.1v.1h-.1z" fill-rule="evenodd"/>
<path d="M80.3 138.9h.1v.1h-.1z" fill-rule="evenodd"/>
<path d="M100.6 123.3h.2v.1h-.2z" fill-rule="evenodd"/>
<path d="M100.6 122.1h.2v.2h-.2z" fill-rule="evenodd"/>
<path d="M100.6 120.9h.2v.2h-.2z" fill-rule="evenodd"/>
<path d="M100.6 124.5h.2v.1h-.2z" fill-rule="evenodd"/>
<path d="M100.6 125.7h.2v.1h-.2z" fill-rule="evenodd"/>
<path d="M157 122.1h.2v.2h-.2z" fill-rule="evenodd"/>
<path d="M163 126.9h.1v.1h-.1z" fill-rule="evenodd"/>
<path d="M169 129.3h.1v.1h-.1z" fill-rule="evenodd"/>
<path d="M175 134.1h.1v.1h-.1z" fill-rule="evenodd"/>
<path d="M67.1 159.3h.1v.1h-.1z" fill-rule="evenodd"/>
<path d="M67.1 146.1h.1v.1h-.1z" fill-rule="evenodd"/>
<path d="M79.1 146.1h.1v.1h-.1z" fill-rule="evenodd"/>
<path d="M79.1 159.3h.1v.1h-.1z" fill-rule="evenodd"/>
</g>
<text font-size="2.5" x="121.1" y="36.8">MT6357</text>
<text font-size="2.2" x="26.6" y="184.2">Schematic design notice of &quot;21_POWER_MT6357_LDO&quot;</text>
<text font-size="2.1" x="262.4" y="44.9">空接？？</text>
<g font-size="1.9">
<text x="154.5" y="27.8">1. &quot;Typical Cap&quot; defined in design notice is the minimum cap. to LDO Cout.</text>
<text x="154.5" y="30.6">2. NC cap can move to application, if (PCB L&lt;20nH, PCB R&lt;0.2 ohm)</text>
<text x="154.5" y="33.4">=&gt; value and placement of Cap, please refer design notice</text>
<text x="160.2" y="38.3">Set cap. close to PMIC</text>
<text x="26.6" y="188.7">Note 21-1:</text>
<text x="26.6" y="194.7">Note 21-2:</text>
<text x="115.3" y="194.7">Note 21-4:</text>
<text x="127.3" y="194.7">Please set SH2101 close to C2141, making star connection between VIO18_PMU and AVDD18_SOC near to LDO cap. C2141</text>
<text x="25.9" y="199.5">Note 21-3:</text>
<text x="115.3" y="203.1">Note 21-5:</text>
<text x="127.3" y="203.1">Please connect VS2_LDO1(F15) to VS1_PMU if voltage applied to VCAMD(E17) &gt;= 1.3 V</text>
<text x="127.3" y="198.3">Please also refer to MT6357 design notice for further detail design information</text>
</g>
<g font-size="1.8">
<text x="110.3" y="39.7">LDO IN</text>
<text x="128.3" y="39.7">LDO</text>
<text x="128.3" y="56.5">ALDO</text>
<text x="128.3" y="93.7">DLDO</text>
<text x="128.3" y="116.4">SLDO1</text>
<text x="110.3" y="132">VREF</text>
<text x="128.3" y="138">SLDO2</text>
<text x="110.3" y="144">DIG Power</text>
<text x="128.3" y="154.8">Power Switch</text>
<text x="197.1" y="154.6">Note: 21-2</text>
<text x="38.9" y="190.1">Please refer to MT6357 design notice.</text>
<text x="39.1" y="187.7">If these power trace can meet LDO layout constraint, these CAP can be NC or removed.</text>
<text x="38.4" y="194">Output cap range please follow MT6357CRV LDO design notice</text>
<text x="39.8" y="199.2">Ext Buck BOM option</text>
<text x="69.9" y="202">w/ EXT VS2 Buck</text>
<text x="78.3" y="199.6">Ext. buck option</text>
<text x="89.1" y="202">w/o EXT VS2 Buck</text>
<text x="60.3" y="206.8">R2851</text>
<text x="60.3" y="209.2">R2852</text>
<text x="60.3" y="204.4">C2104</text>
<text x="71.6" y="206.8">0-ohm , 0603</text>
<text x="74.7" y="204.4">10uF</text>
<text x="74.7" y="209.2">NC</text>
<text x="90.6" y="209.5">0-ohm , 0603</text>
<text x="93.9" y="204.4">22uF</text>
<text x="93.9" y="206.8">NC</text>
</g>
<text font-size="1.7" x="260.2" y="112.7">0201 测试</text>
<g font-size="1.6">
<text x="75.5" y="8.8">Suggest trace width &gt; 40 mil</text>
<text x="76.1" y="107.5">Set cap. close to PMIC</text>
<text x="52.6" y="130.3">Set cap. and shortpad close to PMIC</text>
</g>
<g font-size="1.5">
<text x="70.2" y="1.3">Note: 21-3</text>
<text x="105.9" y="48.8">Note: 21-5</text>
<text x="247.5" y="115.4">Note: 21-4</text>
<text x="242.2" y="153.9">Note: 21-1</text>
</g>
<text font-size="1.2" x="77" y="83.7">for EOS</text>
<g font-size="1.1">
<text x="49.4" y="12">1.35V</text>
<text x="49.6" y="6.5">2.1V</text>
</g>
<g font-size="1">
<text x="42.3" y="7.1">VS1_PMU</text>
<text x="58.4" y="6.5">R47</text>
<text x="64.8" y="6.7">NF</text>
<text x="42.2" y="12.6">EXT_VS2</text>
<text x="48.4" y="16.9">SH8102</text>
<text x="58.7" y="12.1">R48</text>
<text x="64.9" y="12.2">0</text>
<text x="81.6" y="12.6">VS2_PMU</text>
<text x="36.1" y="18.3">EXT_VS2_FB</text>
<text x="107.9" y="31.9">U2001-B</text>
<text x="56.6" y="41.9">VS1_PMU</text>
<text x="105.5" y="41.9">C17</text>
<text x="145.7" y="41.9">L14</text>
<text x="255.3" y="42">VFE28_PMU</text>
<text x="108.5" y="42.2">VS1_LDO1</text>
<text x="141.3" y="47">VCN28</text>
<text x="141.3" y="44.6">VXO22</text>
<text x="141.5" y="42.2">VFE28</text>
<text x="145.7" y="46.7">K13</text>
<text x="145.7" y="44.2">T4</text>
<text x="255.3" y="44.4">VXO22_PMU</text>
<text x="255.3" y="46.8">VCN28_PMU</text>
<text x="105.6" y="52.7">F15</text>
<text x="108.5" y="53">VS2_LDO1</text>
<text x="140.7" y="51.8">VAUX18</text>
<text x="141" y="49.4">VCAMA</text>
<text x="145.7" y="49">H16</text>
<text x="145.7" y="51.4">T5</text>
<text x="145.7" y="53.8">L7</text>
<text x="255.3" y="49.2">VCAMA_PMU</text>
<text x="255.3" y="51.6">VAUX18_PMU</text>
<text x="255.3" y="54">VAUD28_PMU</text>
<text x="63.1" y="56.8">GND</text>
<text x="69.3" y="57">GND</text>
<text x="76.5" y="57">GND</text>
<text x="105.6" y="55.1">F17</text>
<text x="108.5" y="55.4">VS2_LDO2</text>
<text x="140.6" y="54.2">VAUD28</text>
<text x="105.4" y="65.8">G14</text>
<text x="145.7" y="65.8">P17</text>
<text x="155.2" y="65.5">GND</text>
<text x="159.5" y="65.4">GND</text>
<text x="168.7" y="65.6">GND</text>
<text x="105.5" y="68.2">N17</text>
<text x="106.1" y="70.6">K7</text>
<text x="108.5" y="66.2">VSYS_LDO1</text>
<text x="108.5" y="68.6">VSYS_LDO2</text>
<text x="108.5" y="71">VSYS_LDO3</text>
<text x="140.7" y="68.6">VLDO28</text>
<text x="141.3" y="66.2">VCN33</text>
<text x="141.7" y="71">VIO28</text>
<text x="145.7" y="68.2">L16</text>
<text x="145.7" y="70.6">K15</text>
<text x="255.3" y="68.3">VLDO28_PMU</text>
<text x="255.3" y="70.7">VIO28_PMU</text>
<text x="83.2" y="76.3">GND</text>
<text x="105.6" y="75.4">F13</text>
<text x="106" y="77.8">G7</text>
<text x="106" y="76.6">G8</text>
<text x="108.5" y="75.8">D_GND</text>
<text x="108.5" y="77">D_GND</text>
<text x="141.6" y="75.8">VMCH</text>
<text x="142.3" y="73.4">VMC</text>
<text x="145.7" y="73">L15</text>
<text x="145.7" y="75.4">N16</text>
<text x="145.7" y="77.8">L17</text>
<text x="255.3" y="73.2">VMC_PMU</text>
<text x="255.3" y="75.5">VMCH_PMU</text>
<text x="255.3" y="78">VEMC_PMU</text>
<text x="105.4" y="82.6">G10</text>
<text x="105.4" y="83.8">G11</text>
<text x="105.4" y="80.2">G12</text>
<text x="106" y="79">G9</text>
<text x="106" y="81.4">H6</text>
<text x="108.5" y="78.2">D_GND</text>
<text x="108.5" y="79.4">D_GND</text>
<text x="108.5" y="83">D_GND</text>
<text x="108.5" y="80.6">D_GND</text>
<text x="108.5" y="81.8">D_GND</text>
<text x="141.6" y="80.6">VSIM1</text>
<text x="141.6" y="83">VSIM2</text>
<text x="141.6" y="78.2">VEMC</text>
<text x="145.7" y="80.2">J17</text>
<text x="145.7" y="82.6">K16</text>
<text x="255.3" y="80.3">VSIM1_PMU</text>
<text x="255.3" y="82.8">VSIM2_PMU</text>
<text x="105.5" y="88.6">H10</text>
<text x="105.5" y="89.8">H11</text>
<text x="106" y="85">H7</text>
<text x="106" y="86.2">H8</text>
<text x="106" y="87.4">H9</text>
<text x="108.5" y="84.2">D_GND</text>
<text x="108.5" y="85.4">D_GND</text>
<text x="108.5" y="86.6">D_GND</text>
<text x="108.5" y="87.8">D_GND</text>
<text x="108.5" y="89">D_GND</text>
<text x="141.8" y="87.8">VUSB</text>
<text x="142.2" y="85.4">VIBR</text>
<text x="145.7" y="87.4">J14</text>
<text x="145.7" y="85">M16</text>
<text x="145.7" y="89.8">H15</text>
<text x="255.3" y="85.2">VIBR_PMU</text>
<text x="255.3" y="89.9">VEFUSE_PMU</text>
<text x="105.5" y="95.8">H12</text>
<text x="105.6" y="93.4">F10</text>
<text x="105.6" y="92.2">F11</text>
<text x="105.6" y="91">F12</text>
<text x="106.1" y="94.6">F9</text>
<text x="108.5" y="95">D_GND</text>
<text x="108.5" y="93.8">D_GND</text>
<text x="108.5" y="92.6">D_GND</text>
<text x="108.5" y="91.4">D_GND</text>
<text x="108.5" y="90.2">D_GND</text>
<text x="140.5" y="90.2">VEFUSE</text>
<text x="106" y="100.6">D6</text>
<text x="106" y="98.2">D7</text>
<text x="106" y="99.4">D8</text>
<text x="106" y="101.8">D9</text>
<text x="106.3" y="97">J6</text>
<text x="108.5" y="96.2">D_GND</text>
<text x="108.5" y="97.4">D_GND</text>
<text x="108.5" y="101">D_GND</text>
<text x="108.5" y="98.6">D_GND</text>
<text x="108.5" y="99.8">D_GND</text>
<text x="141.4" y="98.6">VRF18</text>
<text x="145.7" y="98.2">D16</text>
<text x="155.2" y="97.9">GND</text>
<text x="161.2" y="97.9">GND</text>
<text x="167.1" y="97.9">GND</text>
<text x="173.1" y="97.9">GND</text>
<text x="180.3" y="97.9">GND</text>
<text x="187.6" y="97.9">GND</text>
<text x="193.1" y="97.9">GND</text>
<text x="255.3" y="98.3">VRF18_PMU</text>
<text x="77.2" y="103.8">GND</text>
<text x="83.2" y="103.8">GND</text>
<text x="89.2" y="103.8">GND</text>
<text x="105.5" y="105.4">D10</text>
<text x="105.5" y="106.6">D11</text>
<text x="105.5" y="107.8">D12</text>
<text x="106.1" y="103">F5</text>
<text x="106.3" y="104.2">J7</text>
<text x="108.5" y="104.6">D_GND</text>
<text x="108.5" y="102.2">D_GND</text>
<text x="108.5" y="105.8">D_GND</text>
<text x="108.5" y="107">D_GND</text>
<text x="108.5" y="103.4">D_GND</text>
<text x="140.9" y="105.8">VCAMD</text>
<text x="141.3" y="103.4">VCN18</text>
<text x="145.7" y="103">E15</text>
<text x="145.7" y="107.8">A17</text>
<text x="145.7" y="105.4">E17</text>
<text x="196.8" y="102.4">GND</text>
<text x="255.3" y="103.1">VCN18_PMU</text>
<text x="255.3" y="105.5">VCAMD_PMU</text>
<text x="255.3" y="107.9">VCAMIO_PMU</text>
<text x="105.5" y="109">D13</text>
<text x="105.6" y="112.6">K12</text>
<text x="106.1" y="113.8">E6</text>
<text x="106.1" y="110.2">F6</text>
<text x="106.3" y="111.4">J8</text>
<text x="108.5" y="111.8">D_GND</text>
<text x="108.5" y="113">D_GND</text>
<text x="108.5" y="110.6">D_GND</text>
<text x="108.5" y="108.2">D_GND</text>
<text x="108.5" y="109.3">D_GND</text>
<text x="140.6" y="108.2">VCAMIO</text>
<text x="141.7" y="110.6">VIO18</text>
<text x="145.7" y="110.2">B17</text>
<text x="240.4" y="111.7">SH7</text>
<text x="255.3" y="110.3">VIO18_PMU</text>
<text x="105.6" y="119.8">E11</text>
<text x="106.1" y="115">E7</text>
<text x="106.1" y="116.2">E8</text>
<text x="106.1" y="117.4">F7</text>
<text x="106.3" y="118.6">J9</text>
<text x="108.5" y="119">D_GND</text>
<text x="108.5" y="117.8">D_GND</text>
<text x="108.5" y="114.2">D_GND</text>
<text x="108.5" y="115.4">D_GND</text>
<text x="108.5" y="116.6">D_GND</text>
<text x="240.1" y="116.1">SH15</text>
<text x="105.6" y="122.2">E10</text>
<text x="105.6" y="123.4">E12</text>
<text x="105.7" y="125.8">J11</text>
<text x="106.1" y="121">E9</text>
<text x="106.1" y="124.6">F8</text>
<text x="108.5" y="124.9">D_GND</text>
<text x="108.5" y="121.4">D_GND</text>
<text x="108.5" y="122.6">D_GND</text>
<text x="108.5" y="120.1">D_GND</text>
<text x="108.5" y="123.8">D_GND</text>
<text x="141.4" y="122.6">VRF12</text>
<text x="145.7" y="122.2">E16</text>
<text x="155.2" y="120.6">GND</text>
<text x="161.2" y="120.6">GND</text>
<text x="255.3" y="122.3">VRF12_PMU</text>
<text x="98.8" y="129">GND</text>
<text x="108.5" y="126.2">D_GND</text>
<text x="136.3" y="129.8">VSRAM_OTHERS</text>
<text x="137.6" y="127.4">VSRAM_PROC</text>
<text x="145.7" y="127">G15</text>
<text x="145.7" y="129.4">G16</text>
<text x="255.3" y="129.5">VSRAM_OTHERS_PMU</text>
<text x="70.8" y="137.7">SH2110</text>
<text x="105.6" y="135.4">T14</text>
<text x="108.5" y="135.7">VREF</text>
<text x="140.9" y="134.6">VDRAM</text>
<text x="145.7" y="134.2">H17</text>
<text x="255.3" y="134.3">VDRAM_PMU</text>
<text x="62.2" y="142.2">GND</text>
<text x="105.6" y="139">T13</text>
<text x="108.5" y="139.4">GND_VREF</text>
<text x="145.7" y="143.8">R9</text>
<text x="41.4" y="146.3">VIO18_PMU</text>
<text x="59.5" y="144.9">SH4</text>
<text x="105.6" y="146.2">K10</text>
<text x="105.7" y="148.6">L10</text>
<text x="108.5" y="146.5">DVDD18_IO</text>
<text x="108.5" y="148.9">DVDD18_DIG</text>
<text x="141.9" y="144.1">TREF</text>
<text x="155.2" y="145.8">GND</text>
<text x="161.2" y="145.8">GND</text>
<text x="167.1" y="145.8">GND</text>
<text x="173.1" y="145.8">GND</text>
<text x="255.3" y="148.7">TREF_PMU</text>
<text x="105.7" y="153.4">J10</text>
<text x="108.5" y="153.7">DVSS18_IO</text>
<text x="56.4" y="160.1">GND</text>
<text x="65.8" y="165.9" transform="rotate(-90 65.8 165.9)">SH2112</text>
<text x="66" y="170.8">GND</text>
</g>
<g font-size=".9">
<text x="64.9" y="52.8" transform="rotate(-90 64.9 52.8)">C2101</text>
<text x="65" y="48.9" transform="rotate(-90 65 48.9)">10uF</text>
<text x="71" y="53" transform="rotate(-90 71 53)">C2102</text>
<text x="71" y="48.7" transform="rotate(-90 71 48.7)">22uF</text>
<text x="78" y="48.8" transform="rotate(-90 78 48.8)">4.7uF</text>
<text x="78.2" y="53" transform="rotate(-90 78.2 53)">C2103</text>
<text x="157" y="58.2" transform="rotate(-90 157 58.2)">2.2uF</text>
<text x="158.7" y="58.6" transform="rotate(-90 158.7 58.6)">C17</text>
<text x="167.9" y="58.8" transform="rotate(-90 167.9 58.8)">C2114</text>
<text x="59.7" y="61.2">VS2</text>
<text x="62.2" y="61.2">PMU</text>
<text x="62.2" y="61.4" transform="rotate(-90 62.2 61.4)">︳</text>
<text x="157" y="62.1" transform="rotate(-90 157 62.1)">C2117</text>
<text x="165.3" y="60" transform="rotate(-90 165.3 60)">1.0uF</text>
<text x="174.5" y="60.3" transform="rotate(-90 174.5 60.3)">1.0uF</text>
<text x="83.8" y="69.4" transform="rotate(-90 83.8 69.4)">C2104</text>
<text x="86.9" y="68.6" transform="rotate(-90 86.9 68.6)">NF</text>
<text x="254.9" y="66.4">VCN33</text>
<text x="68.1" y="86.3">VSYS</text>
<text x="255.3" y="87.5">VUSB</text>
<text x="258.5" y="87.5">PMU</text>
<text x="258.5" y="87.8" transform="rotate(-90 258.5 87.8)">︳</text>
<text x="78.9" y="95.2" transform="rotate(-90 78.9 95.2)">22uF</text>
<text x="84.8" y="95.1" transform="rotate(-90 84.8 95.1)">22uF</text>
<text x="90.9" y="95.2" transform="rotate(-90 90.9 95.2)">4.7uF</text>
<text x="155.8" y="92.8" transform="rotate(-90 155.8 92.8)">C2138</text>
<text x="159.1" y="92.7" transform="rotate(-90 159.1 92.7)">1.0uF</text>
<text x="161.7" y="92.8" transform="rotate(-90 161.7 92.8)">C2134</text>
<text x="164.9" y="92.6" transform="rotate(-90 164.9 92.6)">1.0uF</text>
<text x="167.8" y="92.8" transform="rotate(-90 167.8 92.8)">C2133</text>
<text x="171" y="92.5" transform="rotate(-90 171 92.5)">1.0uF</text>
<text x="173.8" y="93.1" transform="rotate(-90 173.8 93.1)">C2132</text>
<text x="177" y="92.8" transform="rotate(-90 177 92.8)">1.0uF</text>
<text x="181.1" y="92.9" transform="rotate(-90 181.1 92.9)">C2131</text>
<text x="184.3" y="93" transform="rotate(-90 184.3 93)">1.0uF</text>
<text x="188.3" y="93.1" transform="rotate(-90 188.3 93.1)">C2130</text>
<text x="191.3" y="92.9" transform="rotate(-90 191.3 92.9)">1.0uF</text>
<text x="193.7" y="92.8" transform="rotate(-90 193.7 92.8)">C112</text>
<text x="196.9" y="92.8" transform="rotate(-90 196.9 92.8)">1.0uF</text>
<text x="78.8" y="99.4" transform="rotate(-90 78.8 99.4)">C2108</text>
<text x="84.8" y="99.3" transform="rotate(-90 84.8 99.3)">C2107</text>
<text x="90.9" y="99.3" transform="rotate(-90 90.9 99.3)">C2105</text>
<text x="197.4" y="97.4" transform="rotate(-90 197.4 97.4)">C115</text>
<text x="200.8" y="97.3" transform="rotate(-90 200.8 97.3)">1.0uF</text>
<text x="156.8" y="113.8" transform="rotate(-90 156.8 113.8)">4.7uF</text>
<text x="163" y="113.9" transform="rotate(-90 163 113.9)">4.7uF</text>
<text x="266.4" y="113.1">AVDD18</text>
<text x="270.6" y="113.1">SOC</text>
<text x="270.7" y="113.3" transform="rotate(-90 270.7 113.3)">︳</text>
<text x="156.8" y="117.8" transform="rotate(-90 156.8 117.8)">C2144</text>
<text x="163" y="117.8" transform="rotate(-90 163 117.8)">C2139</text>
<text x="265.2" y="117.9">EMI</text>
<text x="267.6" y="117.9">VDD1</text>
<text x="267.6" y="118.1" transform="rotate(-90 267.6 118.1)">︳</text>
<text x="255.3" y="127.1">DVDD</text>
<text x="258.6" y="127.1">SRAM</text>
<text x="258.6" y="127.3" transform="rotate(-90 258.6 127.3)">︳</text>
<text x="261.9" y="127.1">DVFS</text>
<text x="261.9" y="127.3" transform="rotate(-90 261.9 127.3)">︳</text>
<text x="78.7" y="136.5" transform="rotate(-90 78.7 136.5)">C2153</text>
<text x="82.3" y="136.2" transform="rotate(-90 82.3 136.2)">100nF</text>
<text x="156.8" y="143.3" transform="rotate(-90 156.8 143.3)">C2159</text>
<text x="157" y="139.2" transform="rotate(-90 157 139.2)">4.7uF</text>
<text x="163" y="143.3" transform="rotate(-90 163 143.3)">C2157</text>
<text x="163" y="139.2" transform="rotate(-90 163 139.2)">2.2uF</text>
<text x="168.8" y="143.4" transform="rotate(-90 168.8 143.4)">C2156</text>
<text x="168.8" y="139.2" transform="rotate(-90 168.8 139.2)">2.2uF</text>
<text x="175" y="143.3" transform="rotate(-90 175 143.3)">C2161</text>
<text x="175" y="139.3" transform="rotate(-90 175 139.3)">4.7uF</text>
<text x="53.6" y="154.2" transform="rotate(-90 53.6 154.2)">C2168</text>
<text x="60.2" y="155.6" transform="rotate(-90 60.2 155.6)">1.0uF</text>
<text x="63.9" y="155.5" transform="rotate(-90 63.9 155.5)">1.0uF</text>
<text x="70.5" y="154.1" transform="rotate(-90 70.5 154.1)">C2169</text>
<text x="77.7" y="155" transform="rotate(-90 77.7 155)">C2170</text>
<text x="81.1" y="154.9" transform="rotate(-90 81.1 154.9)">100nF</text>
</g>
</svg>
